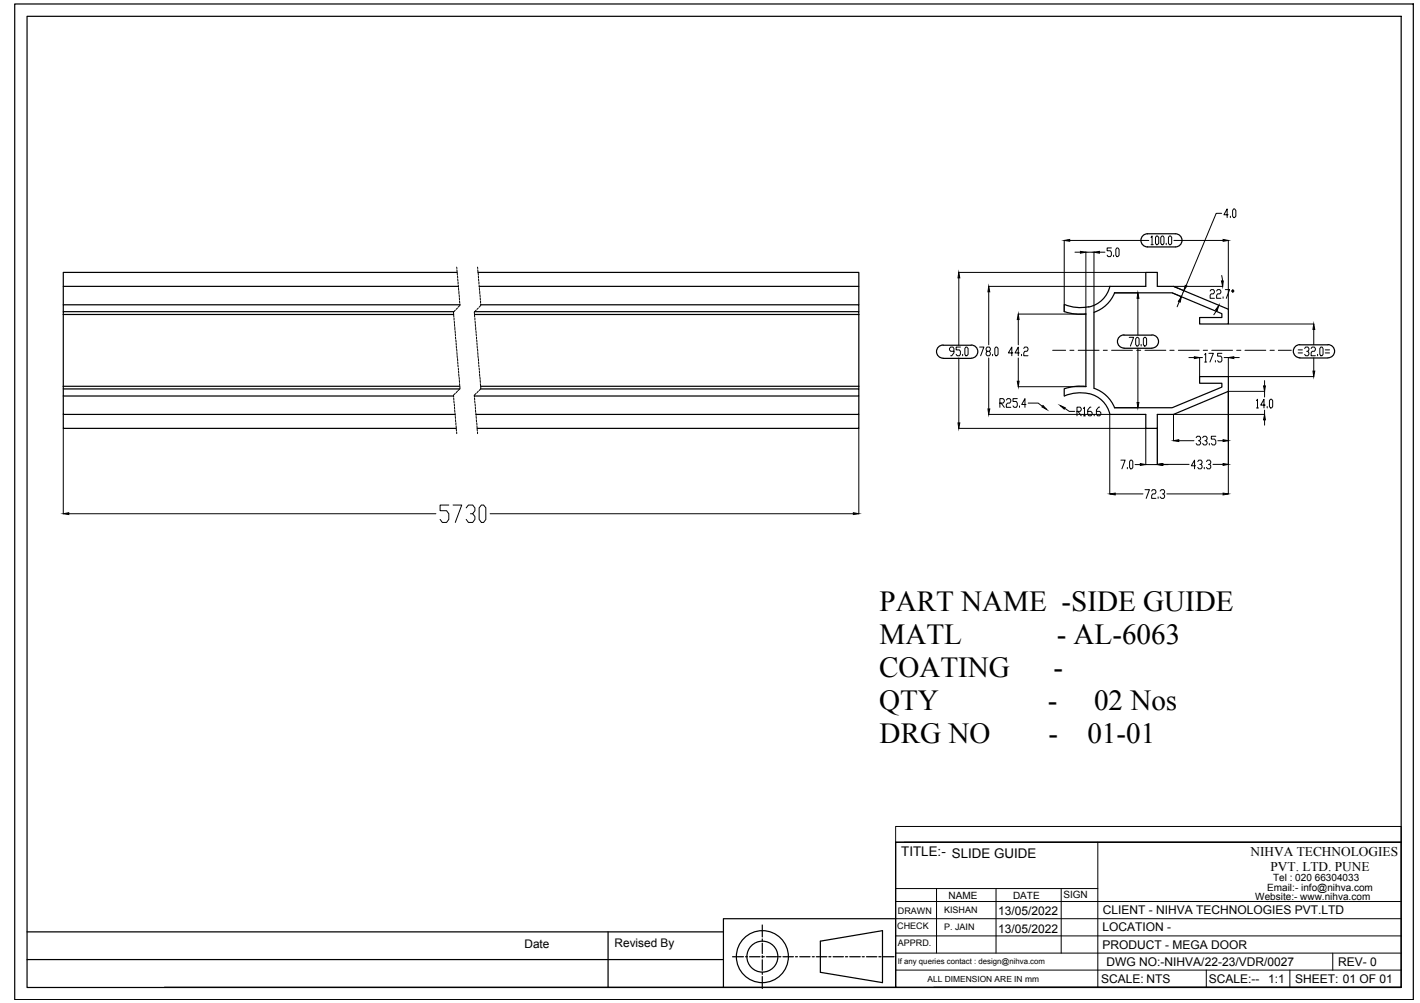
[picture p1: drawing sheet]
<svg xmlns="http://www.w3.org/2000/svg" width="297mm" height="210mm" viewBox="0 0 297 210" stroke-linecap="round" stroke-linejoin="round" font-family="sans-serif">
<!-- layer: 0 -->
<g fill="none" stroke="#000" stroke-width=".25">
<path d="M3.1 .8h292.5v208.4h-292.5zM5.7 3.4h287.4v203.3h-287.4zM95.6 57h-82.4v2.9M95.9 59.9h-82.7v3.9M100 57h79.6v2.9M100.2 59.9h79.4v3.9M232.1 59.9h7.6v-2.9h2.4v2.9h3.4l11.4 4.8v3.1h-6v-1.4h4.7v-.8l-10.4-4.3h-12.1a6.9 6.9 0 0 1-4.2 4M232.2 59.9a5.7 5.7 0 0 1-4.5 4.4M245.9 48.9h-5.9a1.38 1.38 0 0 0-1.3 1.4 1.38 1.38 0 0 0 1.3 1.4h5.9M245.9 48.9a1.38 1.38 0 0 1 1.4 1.4 1.38 1.38 0 0 1-1.4 1.4M13.2 65.8h81.7M13.2 65.8v15"/>
<path d="M94.9 65.2h-81.7v.6M96.2 63.8h-83v1.4M99.3 65.8h80.3M99.3 65.2h80.3v.6M100.6 63.8h79v1.4M179.6 65.8v15.6M197.3 72.2h5.8M197.3 75h5.8M197.3 72.2a1.38 1.38 0 0 0-1.4 1.4 1.38 1.38 0 0 0 1.4 1.4M203.2 72.2a1.38 1.38 0 0 1 1.3 1.4 1.38 1.38 0 0 1-1.3 1.4M222.6 63.8v1.4M222.6 65.2l2 .5h2.6"/>
<path d="M222.7 63.7l2.1 .6 1.5 .1 1.5-.2M227.1 65.7v15.2M228.8 65.3v16M235.1 70.1h5.8M235.1 72.9h5.8M235.1 70.1a1.38 1.38 0 0 0-1.3 1.4 1.38 1.38 0 0 0 1.3 1.3M241 70.1a1.38 1.38 0 0 1 1.3 1.4 1.38 1.38 0 0 1-1.3 1.3M271.9 72.2h5.9M271.9 74.9h5.9M271.9 72.1a1.38 1.38 0 0 0-1.4 1.4 1.38 1.38 0 0 0 1.4 1.4M277.8 72.1a1.38 1.38 0 0 1 1.4 1.4 1.38 1.38 0 0 1-1.4 1.4M13.2 80.8v2.1h81.7"/>
<path d="M13.2 82.9v3.8h82M13.2 86.7v2.9h82.2M13.2 80.8h83M13.2 81.4h83M100.5 81.4h79.1v1.5h-80.4M100.5 80.8h79.1M179.6 82.9v3.8h-80M179.6 86.7v2.9h-79.8M222.6 81.4v1.5M222.7 82.9a7.7 7.7 0 0 1 7.9 1 5.7 5.7 0 0 1 1.6 2.8M227.2 80.9h-2.6l-2 .5M228.9 81.3a6.9 6.9 0 0 1 4.2 4h12.1l10.4-4.3v-.8h-4.7v-1.4h6v3.1l-11.4 4.8h-3.4v2.9h-2.4v-2.9h-7.6"/>
<path d="M187.4 176.3h105.7v30.3h-105.7zM5.7 195h145.6M127.2 195v11.7M159.5 193.6v2.5M159.5 196.5v.4M159.5 197.4v2.1M171.6 197l13-2.2v10.8l-13-2.1zM187.4 192.3h-36.1v14.3h-116.9M5.7 200.8h145.6M151.3 206.6h36.1M153.2 200.2h2.3M155.9 200.2h.5"/>
<path d="M156.8 200.2h2.2M159.4 200.2h.5M159.5 200v.4M159.5 200.9v2.2M159.5 203.5v.4M159.5 204.4v2.5M160.3 200.2h2.2M162.9 200.2h.5M163.8 200.2h2.2M166.4 200.2h.4M167.3 200.2h2.1M169.9 200.2h.4"/>
<path d="M170.8 200.2h2.2M173.4 200.2h.4M174.3 200.2h2.1M176.9 200.2h.4M177.7 200.2h2.2M180.4 200.2h.4M181.3 200.2h2.1M183.8 200.2h.5M184.7 200.2h2.3M195.3 206.6h97.8"/>
<circle cx="159.5" cy="200.2" r="5.4"/>
<circle cx="159.5" cy="200.2" r="3.2"/>
</g>
<g fill="none" stroke="#000" stroke-width=".21">
<path d="M95.5 55.9l.1 .3M95.6 56.5v.4M95.7 57.1v.4M95.7 57.7v.5M95.7 58.4l.1 .4M95.8 59v.5M95.9 59.7v.4M99.9 55.9v.3M99.9 56.5l.1 .4M100 57.1l.1 .4M100.1 57.7v.5M100.1 58.4v.4"/>
<path d="M100.2 59v.5M100.2 59.7l.1 .4M200.6 57h39.1M200.6 58.2v14M206.8 59.9h25.3M222.6 50.3v14.9M223.8 50.3h16.5M224.9 52.8h1.1M230 52.8h1.1M232.5 51.9h-.9v.6h.7l.2 .3v.6l-.2 .3h-.5l-.2-.3M232.9 53.4v.3M233.6 51.9h.2l.3 .3v1.2l-.3 .3h-.2l-.2-.3v-1.2z"/>
<path d="M240.8 49.7l.2-.3v1.8M240.8 51.2h.4M241.9 49.4h.2l.3 .3v1.2l-.3 .3h-.2l-.2-.3v-1.2zM243.1 49.4h.2l.2 .3v1.2l-.2 .3h-.2l-.3-.3v-1.2zM244 50.9v.3M244.6 49.4h.3l.2 .3v1.2l-.2 .3h-.3l-.2-.3v-1.2zM245.6 50.3h10.2M255.6 44.6h-1.2l-6.3 15.2M255.6 57.7l.1 1.1M255.8 59.9h-10.3l2.1 .9-.5 1.3-1.9-.8M256.9 44.9h-.9l.7-1.2v1.8M256.9 50.3v14.4"/>
<path d="M257.4 45.2v.3M258 43.7h.3l.2 .4v1.1l-.2 .3h-.3l-.2-.3v-1.1zM94.9 65.9v.5M95 66.6v.4M95 67.3l.1 .4M95.1 67.9v.4M95.2 68.5v.5M95.2 69.2v.4M95.2 64.9l-.3 .4v.4M95.2 69.8l.1 .5M95.3 70.5v.4M95.4 71.1v.5"/>
<path d="M95.4 71.8v.4M95.4 72.5l.1 .4M95.5 73.1l.1 .4M95.6 73.8v.4M95.6 74.4l.1 .4M95.7 64.5l-.3 .3M95.7 75v.5M95.7 75.7l.1 .4M95.8 76.4v.4M95.9 77v.5M95.9 60.4l.1 .4M95.9 77.7l.1 .4"/>
<path d="M96 78.3v.5M96 61v.5M96 61.7l.1 .4M96 79l.1 .4M96.1 62.3v.5M96.1 79.6v.4M96.1 63l.1 .4M96.2 63.6v.3l-.4 .4M99.3 65.9v.5M99.3 66.6v.4M99.4 67.3v.4M99.4 67.9l.1 .4"/>
<path d="M99.5 68.5v.5M99.6 69.2v.4M99.6 64.9l-.4 .4 .1 .4M99.6 69.8v.5M99.7 70.5v.4M99.7 71.1l.1 .5M99.8 71.8v.4M99.8 72.5l.1 .4M99.9 73.1v.4M99.9 73.8l.1 .4M100 74.4v.4M100.1 64.5l-.3 .3"/>
<path d="M100.1 75v.5M100.1 75.7v.4M100.1 76.4l.1 .4M100.2 77l.1 .5M100.3 60.4v.4M100.3 77.7v.4M100.3 78.3l.1 .5M100.4 61v.5M100.4 61.7v.4M100.4 79v.4M100.4 62.3l.1 .5M100.4 79.6l.1 .4"/>
<path d="M100.5 63v.4M100.6 63.6v.3l-.4 .4M199.5 73.5h-.6l-.3-.3v-.3l.3-.3h.4l.2 .3v1l-.4 .6h-.2M200.6 74.9v13.6M200.9 72.6h-.9v.6h.7l.2 .3v.7l-.2 .3h-.5l-.2-.3M201.4 74.2v.3M202 72.6h.3l.2 .3v1.3l-.2 .3h-.3l-.2-.3v-1.3zM204.9 72.6h.9l-.7 1.9M206.5 73.5l-.2-.6 .2-.3h.5l.2 .6-.2 .3h-.5l-.2 .4 .2 .6h.5l.2-.3-.2-.7M206.8 61.1v11.1M206.8 74.9v10.7M207.6 74.2v.3"/>
<path d="M208.3 72.6h.2l.3 .3v1.3l-.3 .3h-.2l-.2-.3v-1.3zM211.9 73.9h-1l.8-1.3v1.9M213 65.7h14.1M213 66.9v5.3M213 74.9v4.9M213.2 73.9h-.9l.7-1.3v1.9M213.7 74.2v.3M214.2 72.9l.2-.3h.4l.2 .3-.2 .6h-.4l-.2 .4v.6h.8M220.2 73.3h2.7M223.8 73.3h.8M225.5 73.3h4.4M228.8 65.3v-12.5h-1.7v12.9"/>
<path d="M230.8 73.3h.8M232.5 73.3h4.4M233.2 61.3h4.8M236.2 70.6h.9l-.6 1.8M237.8 73.3h.8M237.8 70.6h.2l.3 .3v1.2l-.3 .3h-.2l-.2-.3v-1.2zM238 62.4v7.7M238 72.8v11.4M238.7 72.1v.3M239.4 70.6h.2l.2 .3v1.2l-.2 .3h-.2l-.2-.3v-1.2zM239.5 73.3h4.4M244.7 73.3h.9"/>
<path d="M246.5 73.3h4.4M246.7 63.1l-.5 1.1M248.7 74.8h1.1M251.5 74.8h-.6v4M251.7 73.3h.9M252 74.2l.2-.3v1.9M252 75.8h.4M252.9 73.9h.9l-.7 1.9M253.1 60.9l.3-.3h.4l.2 .3-.2 .6h-.4l-.3 .3v.6h.9M253.5 73.3h4.3M254.2 75.5v.3M254.5 60.9l.2-.3h.5l.2 .3-.2 .6h-.5l-.2 .3v.6h.9"/>
<path d="M254.5 64.9l-.6 1M255.6 73.9h-.9v.6h.7l.2 .3v.7l-.2 .3h-.5l-.2-.3M255.8 62.1v.3M256.1 74.8h.8v4M256.3 60.6h.9l-.7 1.8M257 78.8h17.8M257 67.8h17.8M257.9 60.6l.2 .3-.2 .3-.2-.3zM258.1 74.8h1.1M258.7 73.3h.9M260.4 73.3h4.4M264.5 79.7v1.1"/>
<path d="M265.7 73.3h.9M267.4 73.3h2.7M271.6 73.2h.8M271.6 73.9h.8M272.9 72.9l.2-.3h.5l.2 .3-.2 .6h-.3M273.6 73.5l.2 .4-.2 .6h-.5l-.2-.3M274.3 72.9l.2-.3h.4l.3 .3-.3 .6h-.4l-.2 .4v.6h.9M274.8 68.9v3.3M274.8 74.9v2.8M275.6 74.2v.3M276.3 72.6h.2l.3 .3v1.3l-.3 .3h-.2l-.2-.3v-1.3zM277.2 73.2h.9"/>
<path d="M277.2 73.9h.9M13.2 89.6v17.9M94.9 83.3v.4M94.9 83.9l.1 .4M95 84.5l.1 .5M95.1 85.2v.4M95.1 85.8l.1 .5M95.2 86.5v.4M95.2 82.3l-.3 .4v.3M95.2 87.2l.1 .4M95.3 87.8v.5M95.4 88.5v.4"/>
<path d="M95.4 89.1v.5M95.4 89.8l.1 .4M95.5 90.4v.3M95.7 81.9l-.3 .3M96.1 80.3l.1 .4M96.2 80.9v.5l-.4 .3M99.3 83.3v.4M99.3 83.9v.4M99.4 84.5v.5M99.4 85.2l.1 .4M99.5 85.8v.5M99.6 86.5v.4"/>
<path d="M99.6 82.3l-.4 .4 .1 .3M99.6 87.2v.4M99.6 87.8l.1 .5M99.7 88.5l.1 .4M99.8 89.1v.5M99.8 89.8l.1 .4M99.9 90.4v.3M100.1 81.9l-.3 .3M100.5 80.3v.4M100.6 80.9v.5l-.4 .3M179.6 89.6v17.9M200.6 89.6h39.1v7.6h2.4v-7.6"/>
<path d="M206.8 86.7h25.3M209.2 84.4h.6l.3-.4v-.3l-.3-.3h-.6v1.8M209.4 84.4l.7 .8M210.5 83.7l.3-.3h.4l.2 .3-.2 .7h-.4l-.3 .3v.5h.9M212.8 83.4h-.9v.6h.7l.2 .4v.5l-.2 .3h-.5l-.2-.3M213 80.9h14.1M213.3 84.9v.3M214.6 84.7h-.9l.7-1.3v1.8M215.1 84.4h2.1l.8 .6M222.7 85.5l1 .6h1.1M225.3 86.1h.7l.2-.3-.2-.6h-.7v1.8M225.5 86.1l.7 .9"/>
<path d="M226.6 85.5l.3-.3v1.8M226.6 87h.5M228.2 85.2h-.2l-.5 .6v.9l.3 .3h.4l.3-.3v-.3l-.3-.3h-.7M228.9 86.7v.3M230 85.2h-.2l-.5 .6v.9l.3 .3h.4l.3-.3v-.3l-.3-.3h-.7M232.1 86.7v16.7M233.2 85.3h4.8M234.5 96.3h.9l-.7 1.8M235.8 97.8v.3M236.5 96.3h.3l.2 .3v1.2l-.2 .3h-.3l-.2-.3v-1.2zM237.4 97.2h1.1M243.2 97.2h5.5"/>
<path d="M243.2 97.2h1.2M246.6 92.2h3.2M250.1 97.5h-.9l.7-1.2v1.8M250.2 91.6l.2-.3h.5l.2 .3v.3l-.2 .3h-.2M250.6 96.6l.2-.3h.4l.2 .6-.2 .3h-.2M250.9 92.2l.2 .3v.3l-.2 .3h-.5l-.2-.3M251.2 97.2l.2 .3v.3l-.2 .3h-.4l-.2-.3M251.6 91.6l.2-.3h.5l.2 .3v.3l-.2 .3h-.3M251.9 97.8v.3M252.3 92.2l.2 .3v.3l-.2 .3h-.5l-.2-.3M252.4 96.6l.2-.3h.5l.2 .3-.2 .6h-.3M253 92.8v.3"/>
<path d="M253.1 97.2l.2 .3v.3l-.2 .3h-.5l-.2-.3M253.7 97.2h2.1M254.3 91.3h-.9v.6h.7l.2 .3v.6l-.2 .3h-.5l-.2-.3M254.7 92.2h1.1M256.9 81.9v21.5M257 81.9h7.5v1.2M262.8 83.8l.2-.2v1.8M262.8 85.4h.5M264.5 85.8v.9h-19v5.5M264.5 87.9v1.1M264.7 84.8h-1l.7-1.2v1.8M265.1 85.1v.3"/>
<path d="M265.8 83.6h.2l.2 .2v1.3l-.2 .3h-.2l-.3-.3v-1.3zM14.4 107.5h76.8M93.9 105.7h-1.8v1.2h1.3l.5 .6v1.2l-.5 .6h-.9l-.4-.6M94.8 105.7h1.8l-1.4 3.6M97.5 106.3l.5-.6h.9l.4 .6v.6l-.4 .6h-.5M98.9 107.5l.4 .6v.6l-.4 .6h-.9l-.5-.6M100.7 105.7h.5l.4 .6v2.4l-.4 .6h-.5l-.5-.6v-2.4zM102.5 107.5h76M233.3 103.4h5.8M239.5 102.5h.9l-.6 1.8M240.9 102.8l.2-.3h.5l.2 .3-.2 .6h-.5l-.2 .3v.6h.9M242.3 104v.3"/>
<path d="M242.7 102.8l.2-.3h.5l.2 .6-.2 .3h-.3M243.4 103.4l.2 .3-.2 .6h-.5l-.2-.3M244.1 103.4h11.7M187.4 173h105.7v3.3h-105.7zM187.4 176.3v30.3M189.1 176.3h104M229.6 176.3v30.3M187.4 199.5h105.7M187.4 195.9h105.7M187.4 192.3h105.7M187.4 188.7h105.7M187.4 186h42.2"/>
<path d="M195.9 186v13.5M208.4 186v13.5M222 186v13.5M278.8 199.5v3.5M187.4 203h105.7M252.3 203v3.6M269.8 203v3.6"/>
</g>
<g fill="#000" stroke="#000" stroke-width=".21">
<path d="M200.6 57l.2 1.2h-.4zM222.6 50.3l1.2-.2v.4zM226 52.6l1.1 .2-1.1 .2zM228.8 52.8l1.2-.2v.4zM247.9 59.7l.4 .1-.7 1zM255.8 50.1l1.1 .2-1.1 .2zM255.5 58.8h.4l-.1 1.1zM206.8 59.9l.2 1.2h-.3zM212.8 79.8h.4l-.2 1.1zM213 65.7l.2 1.2h-.4zM238 61.3l.2 1.1h-.3zM247.1 62.1l-.2 1.1-.4-.1z"/>
<path d="M249.8 74.7l1.1 .1-1.1 .2zM255 63.9l-.4 1.1-.3-.2zM256.9 74.8l1.2-.1v.3zM274.6 77.7h.4l-.2 1.1zM274.8 67.8l.2 1.1h-.4zM200.4 88.5h.4l-.2 1.1zM206.7 85.6h.3l-.2 1.1zM218.2 84.9l.8 .8-1-.5zM221.8 84.9l1 .4-.2 .3zM237.9 84.2h.3l-.2 1.1zM238.5 97l1.2 .2-1.2 .2zM242.1 97.2l1.1-.2v.4z"/>
<path d="M245.5 92.2l1.1-.2v.4zM255.8 92l1.1 .2-1.1 .2zM255.8 97l1.1 .2-1.1 .2zM264.3 80.8h.4l-.2 1.1zM264.5 86.7l.2 1.2h-.4zM13.2 107.5l1.2-.2v.4zM178.5 107.3l1.1 .2-1.1 .2zM232.1 103.4l1.2-.2v.4zM255.8 103.2l1.1 .2-1.1 .2z"/>
</g>
<g font-size="6.1">
<text x="184" y="128">PART NAME -SIDE GUIDE</text>
<text x="184" y="134.8">MATL</text>
<text x="221" y="134.8">- AL-6063</text>
<text x="183.9" y="141.7">COATING</text>
<text x="220.4" y="141.7">-</text>
<text x="183.9" y="148.6">QTY</text>
<text x="219.2" y="148.6">-</text>
<text x="228.9" y="148.6">02 Nos</text>
<text x="184" y="155.4">DRG NO</text>
<text x="219.3" y="155.4">-</text>
<text x="227.5" y="155.4">01-01</text>
</g>
<g font-size="2.8">
<text x="188.5" y="179.2">TITLE:- SLIDE GUIDE</text>
<text x="261.6" y="179.1">NIHVA TECHNOLOGIES</text>
<text x="265.8" y="182.3">PVT. LTD. PUNE</text>
</g>
<g font-size="2.5">
<text x="208.8" y="191.6">13/05/2022</text>
<text x="230.7" y="191.3">CLIENT - NIHVA TECHNOLOGIES PVT.LTD</text>
<text x="208.8" y="195.2">13/05/2022</text>
<text x="230.6" y="194.9">LOCATION -</text>
<text x="109.7" y="198.5">Date</text>
<text x="128.6" y="198.2">Revised By</text>
<text x="230.6" y="198.5">PRODUCT - MEGA DOOR</text>
<text x="231.5" y="202.1">DWG NO:-NIHVA/22-23/VDR/0027</text>
<text x="279.9" y="202.1">REV- 0</text>
<text x="230.3" y="205.7">SCALE: NTS</text>
<text x="252.8" y="205.7">SCALE:--</text>
<text x="265.2" y="205.7">1:1</text>
<text x="270.9" y="205.7">SHEET: 01 OF 01</text>
</g>
<g font-size="2.1">
<text x="266.3" y="184.4">Tel : 020 66304033</text>
<text x="198.4" y="188.1">NAME</text>
<text x="211.9" y="188.2">DATE</text>
<text x="222.4" y="188">SIGN</text>
<text x="262.6" y="188.4">Website:- www.nihva.com</text>
<text x="265.1" y="186.5">Email:- info@nihva.com</text>
</g>
<g font-size="1.9">
<text x="187.8" y="191.2">DRAWN</text>
<text x="197.5" y="191.1">KISHAN</text>
<text x="187.7" y="194.4">CHECK</text>
<text x="187.8" y="198">APPRD.</text>
<text x="197.5" y="194.7">P. JAIN</text>
</g>
<text font-size="1.8" x="194" y="205.4">ALL DIMENSION ARE IN mm</text>
<text font-size="1.6" x="187.8" y="201.7">If any queries contact : design@nihva.com</text>
</svg>
